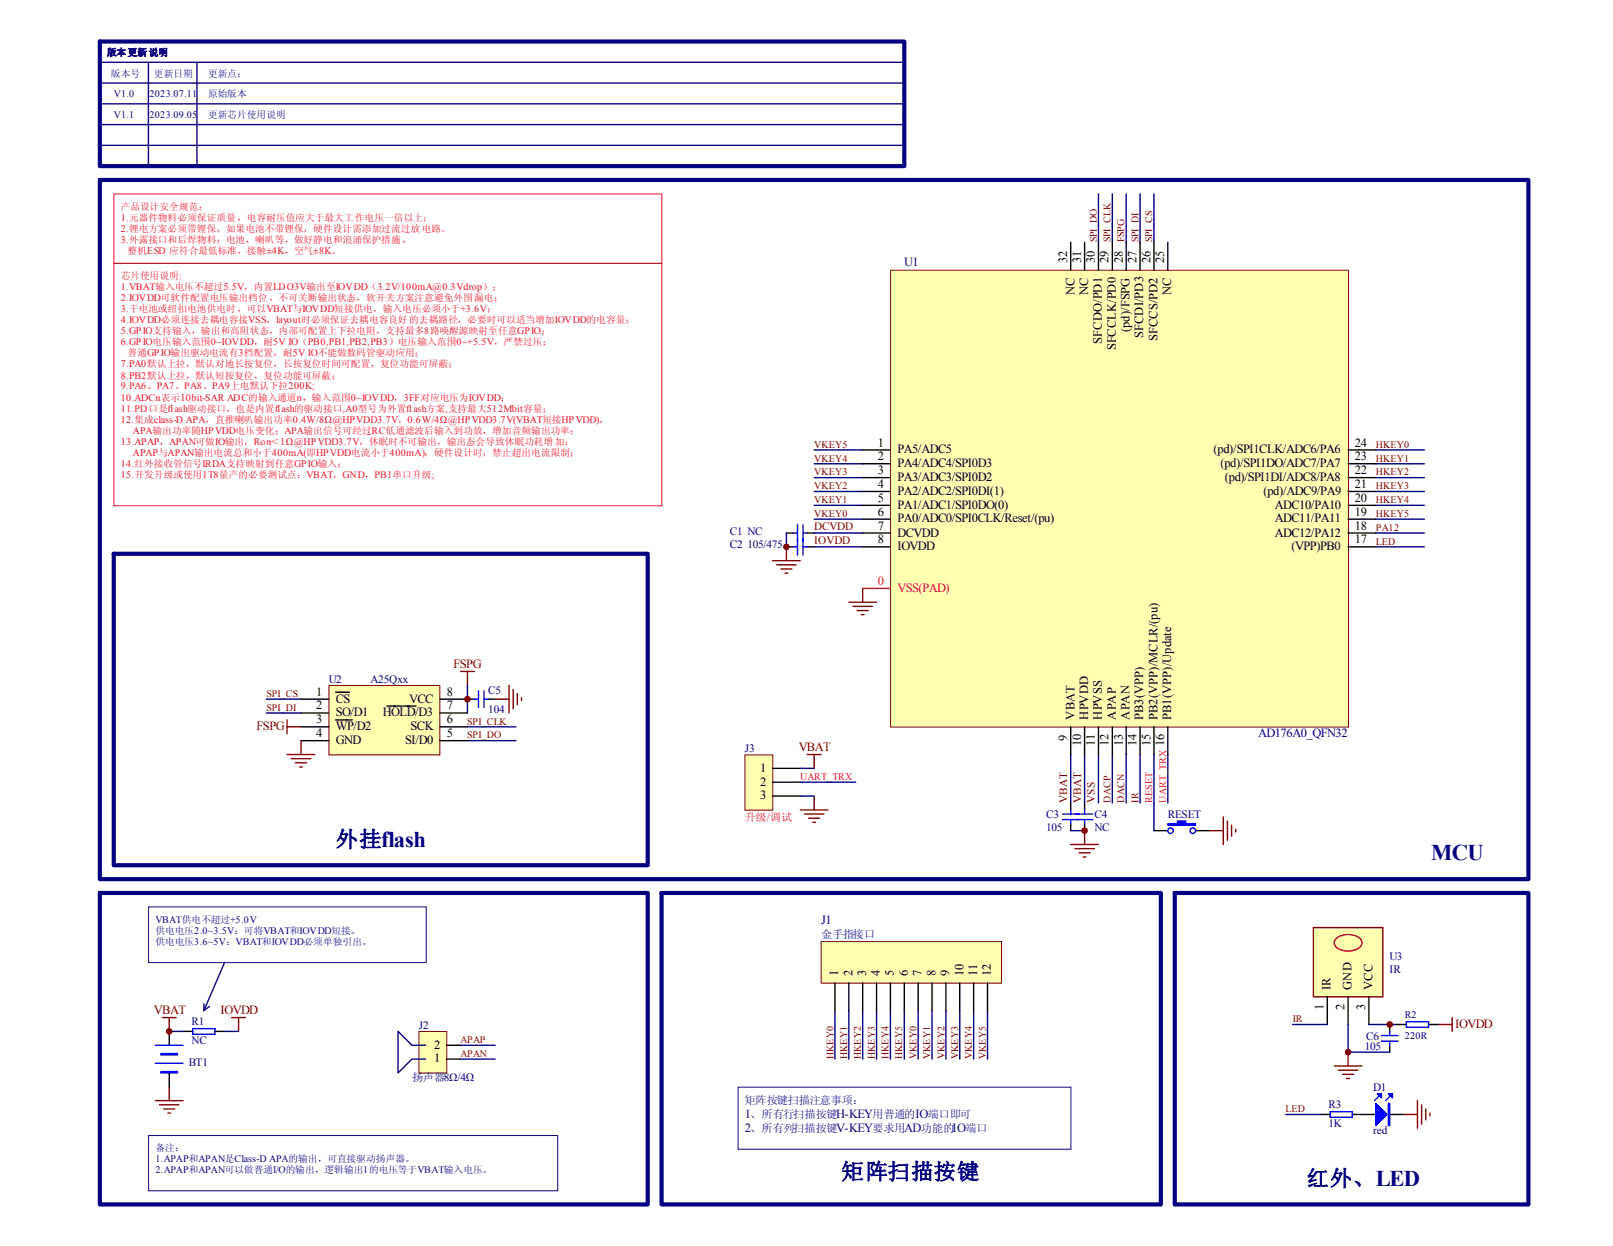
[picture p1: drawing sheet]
<svg xmlns="http://www.w3.org/2000/svg" width="279mm" height="216mm" viewBox="0 0 279 216" stroke-linecap="round" stroke-linejoin="round" font-family="sans-serif">
<path d="M17.3 31.2h247.4v121.1h-247.4zM19.7 96h92.5v53.9h-92.5z" fill="none" stroke="#000080" stroke-width=".72"/>
<path d="M127.8 188.4h57.7v10.7h-57.7z" fill="none" stroke="#11037f" stroke-width=".17"/>
<path d="M249.1 177.5h2.4M251.5 176.3v2.4M231.1 184.7h4.8M231.8 185.4h3.4M232.6 186.2h1.9M233.3 186.9h.5M233.5 182.3v2.4" fill="none" stroke="#800000" stroke-width=".24"/>
<path d="M227.5 160.7h12v12h-12z" fill-rule="evenodd" fill="#ffffb0" stroke="#800000" stroke-width=".24"/>
<path d="M229.9 172.7v4.8M233.5 172.7v4.8M237.1 172.7v4.8M240.7 177.5v1.2M240.7 181.1v1.2" fill="none" stroke="#000" stroke-width=".24"/>
<path d="M231.4 162.6a3.4 3.4 0 0 1 4.2 0 1.04 1.04 0 0 1-.4 1.8 3.2 3.2 0 0 1-4-.7l-.1-.3z" fill="none" stroke="#bf0000" stroke-width=".24"/>
<path d="M48.5 121.1h3.6M81 125.9h8.4M81 128.3h8.4M223.9 177.5h6M233.5 177.5v4.8h7.2M237.1 177.5h4.8" fill="none" stroke="#000080" stroke-width=".24"/>
<path d="M239.3 179.4h2.9M240.7 178.7v.7M239.3 180.4h2.9M240.7 180.4v.7" fill="none" stroke="#00f" stroke-width=".24"/>
<path d="M49.7 130.7h4.8M50.5 131.5h3.3M51.2 132.2h1.9M51.9 132.9h.5M52.1 128.3v2.4" fill="none" stroke="#800000" stroke-width=".24"/>
<path d="M57.1 118.9h19.1v11.9h-19.1z" fill="#ffffb0"/>
<path d="M57 118.8h19.2v12h-19.2z" fill="none" stroke="#800000" stroke-width=".17"/>
<g fill="none" stroke="#000" stroke-width=".24">
<path d="M58.1 119.9h2.4M52.1 121.1h4.8M52.1 123.5h4.8M52.1 125.9h4.8M52.1 128.3h4.8M58.1 124.7h2.9M67 122.3h2.7M69.9 122.3h2.2M76.2 121.1h6M76.2 123.5h4.8M76.2 125.9h4.8M76.2 128.3h4.8"/>
<path d="M84.6 121.1h1.2M228.7 193.1h1.7M234.2 193.1h4.1M240.7 193.1h2.4"/>
</g>
<path d="M82.9 119.7v2.9M83.8 119.7v2.9M82.2 121.1h.7M83.8 121.1h.8M230.4 192.6h3.8v1h-3.8zM239 189.8l-.9 .9M241 189.8l-1 .9" fill="none" stroke="#00f" stroke-width=".24"/>
<g fill="none" stroke="#000080" stroke-width=".24">
<path d="M81 121.1v2.4M144.6 175.1v8.4M147 175.1v8.4M149.4 175.1v8.4M151.8 175.1v8.4M154.2 175.1v8.4M156.6 175.1v8.4M159 175.1v8.4M161.4 175.1v8.4M163.8 175.1v8.4M166.2 175.1v8.4M168.7 175.1v8.4"/>
<path d="M171.1 175.1v8.4M222.7 193.1h6"/>
</g>
<path d="M88.2 118.7v4.8M88.9 119.5v3.3M85.8 121.1h2.4M89.6 120.2v1.9M90.3 120.9v.5M243.1 193.1h2.4M245.5 190.7v4.8M246.2 191.4v3.4M247 192.2v1.9M247.7 192.9v.5" fill="none" stroke="#800000" stroke-width=".24"/>
<g fill="#00f" stroke="#00f" stroke-width=".24">
<path d="M240.5 189.5h.7v.7z"/>
<path d="M238.6 189.5h.7v.7z"/>
<path d="M238.3 191.2l1.9 1.9-1.9 1.9z"/>
<path d="M240.5 191.2h.2v3.8h-.2z" fill-rule="evenodd"/>
</g>
<path d="M114.6 154.7h86.5v54h-86.5zM203.5 154.7h61.2v54h-61.2z" fill="none" stroke="#000080" stroke-width=".72"/>
<path d="M129.1 130.9h4.8v9.5h-4.8z" fill="#ffffb0"/>
<path d="M129 130.8h4.9v9.6h-4.9z" fill="none" stroke="#800000" stroke-width=".17"/>
<path d="M136.2 94.8h1.2M136.2 92.4h1.2M139.8 94.8h1.2M139.8 92.4h1.2M133.8 133.1h4.8M133.8 135.5h4.8M133.8 137.9h4.8M199.9 143.9h2.4M207.1 143.9h2.4" fill="none" stroke="#000" stroke-width=".24"/>
<g fill="none" stroke="#800000" stroke-width=".24">
<path d="M133.8 97.2h4.8M134.5 97.9h3.4M135.3 98.6h1.9M136 99.3h.5M136.2 94.8v2.4M147 104.4h4.8M147.7 105.1h3.4M148.5 105.8h1.9M149.2 106.5h.5M149.4 102v2.4M139.8 130.7h2.4M141 130.7v2.4"/>
<path d="M141 137.9v2.4M138.6 140.3h4.8M139.3 141.1h3.4M140.1 141.8h1.9M140.8 142.5h.5M185.5 146.3h4.8M186.2 147.1h3.4M186.9 147.8h1.9M187.6 148.5h.5M187.9 143.9v2.4"/>
</g>
<g fill="none" stroke="#000080" stroke-width=".24">
<path d="M190.3 33.6v8.4M192.7 33.6v8.4M195.1 33.6v8.4M197.5 33.6v8.4M199.9 33.6v8.4M141 78h8.4M238.3 78h8.4M136.2 92.4v2.4M141 82.8h8.4M141 85.2h8.4M141 87.6h8.4M141 90h8.4"/>
<path d="M141 92.4h8.4M141 94.8h8.4M141 80.4h8.4M238.3 82.8h8.4M238.3 85.2h8.4M238.3 87.6h8.4M238.3 90h8.4M238.3 92.4h8.4M238.3 94.8h8.4M238.3 80.4h8.4M138.6 135.5h9.6M138.6 137.9h2.4"/>
<path d="M138.6 133.1h2.4M185.5 130.7v8.4M187.9 130.7v8.4M190.3 130.7v8.4M192.7 130.7v8.4M195.1 130.7v8.4M197.5 130.7v8.4M199.9 130.7v8.4M202.3 130.7v8.4"/>
</g>
<g fill="none" stroke="#00f" stroke-width=".24">
<path d="M137.4 94.8h.7M137.4 92.4h.7M138.1 90.9v5.3M139.1 94.8h.7M139.1 90.9v5.3M139.1 92.4h.7"/>
<circle cx="202.8" cy="143.9" r=".48"/>
<circle cx="206.6" cy="143.9" r=".48"/>
</g>
<path d="M202.3 142.7h1.7v-.4h1.4v.4h1.7v.3h-4.8z" fill-rule="evenodd" fill="#00f" stroke="#00f" stroke-width=".24"/>
<path d="M17.3 7.2h139.3v21.6h-139.3z" fill="none" stroke="#000080" stroke-width=".72"/>
<path d="M17.3 10.8h139.3M17.3 14.4h139.3M17.3 18h139.3M25.7 10.8v18M34.1 10.8v18M17.3 21.6h139.3M17.3 25.2h139.3" fill="none" stroke="#11037f" stroke-width=".24"/>
<path d="M154.3 46.9h79.3v79.1h-79.3z" fill="#ffffb0"/>
<path d="M154.3 46.8h79.3v79.2h-79.3z" fill="none" stroke="#800000" stroke-width=".17"/>
<g fill="none" stroke="#000" stroke-width=".24">
<path d="M185.5 42v4.8M187.9 42v4.8M190.3 42v4.8M192.7 42v4.8M195.1 42v4.8M197.5 42v4.8M199.9 42v4.8M202.3 42v4.8M149.4 78h4.8M233.5 78h4.8M149.4 94.8h4.8M149.4 92.4h4.8"/>
<path d="M149.4 80.4h4.8M149.4 82.8h4.8M149.4 85.2h4.8M149.4 87.6h4.8M149.4 90h4.8M233.5 94.8h4.8M233.5 92.4h4.8M233.5 80.4h4.8M233.5 82.8h4.8M233.5 85.2h4.8M233.5 87.6h4.8M233.5 90h4.8"/>
<path d="M185.5 125.9v4.8M185.5 139.1v1.2M187.9 125.9v4.8M187.9 139.1v1.2M190.3 125.9v4.8M192.7 125.9v4.8M195.1 125.9v4.8M197.5 125.9v4.8M199.9 125.9v4.8M202.3 125.9v4.8M185.5 142.7v1.2M187.9 142.7v1.2"/>
<path d="M29.3 178.7v2.4M31.7 178.7h1.7M37.2 178.7h1.7M241.9 177.5h1.7M247.4 177.5h1.7M29.3 185.9v2.4"/>
</g>
<path d="M149.4 102h4.8" fill="none" stroke="#ee0e22" stroke-width=".24"/>
<path d="M184 142h5.3M184 141.1h5.3M185.5 140.3v.8M185.5 142v.7M187.9 140.3v.8M187.9 142v.7M33.4 178.2h3.8v1h-3.8zM243.6 177h3.8v1h-3.8zM26.9 184.2h4.8M26.9 181.1h4.8" fill="none" stroke="#00f" stroke-width=".24"/>
<g fill="none" stroke="#800000" stroke-width=".24">
<path d="M79.8 116.3h2.4M81 116.3v2.4M49.7 124.7v2.4M49.7 125.9h2.4M209.5 143.9h2.4M211.9 141.5v4.8M212.6 142.3v3.3M213.3 143v1.9M214.1 143.7v.5M28.1 176.3h2.4M29.3 176.3v2.4M40.1 176.3h2.4"/>
<path d="M41.3 176.3v2.4M26.9 190.7h4.8M27.6 191.4h3.4M28.3 192.2h2M29.1 192.9h.4M29.3 188.3v2.4"/>
</g>
<path d="M46.1 121.1h2.4M199.9 139.1v4.8M185.5 143.9h2.4M29.3 178.7h2.4M38.9 178.7h2.4" fill="none" stroke="#000080" stroke-width=".24"/>
<path d="M19.7 33.6h94.9v12h-94.9zM19.7 45.6h94.9v42h-94.9z" fill="none" stroke="#ee0e22" stroke-width=".17"/>
<g fill="#800000" stroke="#800000" stroke-width=".17">
<circle cx="233.5" cy="182.3" r=".48"/>
<circle cx="240.7" cy="177.5" r=".48"/>
<circle cx="136.2" cy="94.8" r=".48"/>
<circle cx="187.9" cy="143.9" r=".48"/>
</g>
<g fill="#00f" stroke="#00f" stroke-width=".24">
<path d="M27.9 182.6h2.8v.2h-2.8z" fill-rule="evenodd"/>
<path d="M27.9 185.7h2.8v.2h-2.8z" fill-rule="evenodd"/>
</g>
<path d="M36.3 174.4l-1 .7M38.9 166.7l-3.6 8.4v-1.2" fill="none" stroke="#11037f" stroke-width=".24"/>
<path d="M25.7 157.1h48.1v9.7h-48.1zM25.7 196.8h70.9v9.5h-70.9z" fill="none" stroke="#11037f" stroke-width=".17"/>
<path d="M17.3 154.7h94.9v54h-94.9z" fill="none" stroke="#000080" stroke-width=".72"/>
<path d="M72.6 178.8h4.8v7.1h-4.8z" fill="#ffffb0"/>
<path d="M72.6 178.7h4.8v7.2h-4.8z" fill="none" stroke="#800000" stroke-width=".17"/>
<path d="M77.4 183.5h2.4M77.4 181.1h2.4" fill="none" stroke="#000" stroke-width=".24"/>
<path d="M79.8 181.1h6M79.8 183.5h6" fill="none" stroke="#000080" stroke-width=".24"/>
<path d="M73.8 181.1h-2.4l-2.4-2.4v7.2l2.4-2.4h2.4" fill="none" stroke="#11037f" stroke-width=".24"/>
<circle cx="29.3" cy="178.7" r=".48" fill="#800000" stroke="#800000" stroke-width=".17"/>
<path d="M142.3 163.2h31.2v7.1h-31.2z" fill="#ffffb0"/>
<path d="M142.2 163.2h31.3v7.1h-31.3z" fill="none" stroke="#800000" stroke-width=".17"/>
<path d="M144.6 170.3v4.8M147 170.3v4.8M149.4 170.3v4.8M151.8 170.3v4.8M154.2 170.3v4.8M156.6 170.3v4.8M159 170.3v4.8M161.4 170.3v4.8M163.8 170.3v4.8M166.2 170.3v4.8M168.7 170.3v4.8M171.1 170.3v4.8" fill="none" stroke="#000" stroke-width=".24"/>
<path d="M81 118.7v2.4M46.1 123.5h6" fill="none" stroke="#000080" stroke-width=".24"/>
<circle cx="81" cy="121.1" r=".48" fill="#800000" stroke="#800000" stroke-width=".17"/>
<text font-size="3.9" fill="#000080" x="247.9" y="149.1">MCU</text>
<g font-size="3.8" fill="#000080">
<text x="58.2" y="146.7">外挂flash</text>
<text x="145.8" y="204.3">矩阵扫描按键</text>
<text x="226.3" y="205.5">红外、LED</text>
</g>
<g font-size="2.2" fill="#000080">
<text x="156.6" y="46.1">U1</text>
<text x="217.9" y="127.8">AD176A0_QFN32</text>
<text x="142.2" y="160.1">J1</text>
</g>
<g font-size="2.2">
<text x="184.8" y="45.6" transform="rotate(-90 184.8 45.6)">32</text>
<text x="187.3" y="45.6" transform="rotate(-90 187.3 45.6)">31</text>
<text x="189.7" y="45.6" transform="rotate(-90 189.7 45.6)">30</text>
<text x="192" y="45.6" transform="rotate(-90 192 45.6)">29</text>
<text x="194.5" y="45.6" transform="rotate(-90 194.5 45.6)">28</text>
<text x="196.8" y="45.6" transform="rotate(-90 196.8 45.6)">27</text>
<text x="199.3" y="45.6" transform="rotate(-90 199.3 45.6)">26</text>
<text x="201.7" y="45.6" transform="rotate(-90 201.7 45.6)">25</text>
<text x="186.1" y="51.1" transform="rotate(-90 186.1 51.1)">NC</text>
<text x="188.5" y="51.1" transform="rotate(-90 188.5 51.1)">NC</text>
<text x="202.9" y="51.1" transform="rotate(-90 202.9 51.1)">NC</text>
<text x="190.8" y="59.5" transform="rotate(-90 190.8 59.5)">SFCDO/PD1</text>
<text x="195.7" y="57.6" transform="rotate(-90 195.7 57.6)">(pd)/FSPG</text>
<text x="198" y="58.5" transform="rotate(-90 198 58.5)">SFCDI/PD3</text>
<text x="200.5" y="59" transform="rotate(-90 200.5 59)">SFCCS/PD2</text>
<text x="193.3" y="60.7" transform="rotate(-90 193.3 60.7)">SFCCLK/PD0</text>
<text x="152.1" y="77.4">1</text>
<text x="234.7" y="77.4">24</text>
<text x="152.1" y="79.8">2</text>
<text x="152.1" y="82.1">3</text>
<text x="155.4" y="78.6">PA5/ADC5</text>
<text x="155.4" y="80.9">PA4/ADC4/SPI0D3</text>
<text x="155.4" y="83.3">PA3/ADC3/SPI0D2</text>
<text x="210.2" y="78.6">(pd)/SPI1CLK/ADC6/PA6</text>
<text x="211.4" y="80.9">(pd)/SPI1DO/ADC7/PA7</text>
<text x="212.2" y="83.3">(pd)/SPI1DI/ADC8/PA8</text>
<text x="234.7" y="82.1">22</text>
<text x="234.7" y="79.8">23</text>
<text x="152.1" y="84.6">4</text>
<text x="152.1" y="87">5</text>
<text x="152.1" y="89.3">6</text>
<text x="155.4" y="85.8">PA2/ADC2/SPI0DI(1)</text>
<text x="155.4" y="88.1">PA1/ADC1/SPI0DO(0)</text>
<text x="218.9" y="85.8">(pd)/ADC9/PA9</text>
<text x="220.8" y="88.1">ADC10/PA10</text>
<text x="234.7" y="89.3">19</text>
<text x="234.7" y="87">20</text>
<text x="234.7" y="84.6">21</text>
<text x="152.1" y="94.1">8</text>
<text x="152.1" y="91.8">7</text>
<text x="155.4" y="95.3">IOVDD</text>
<text x="155.4" y="93">DCVDD</text>
<text x="155.4" y="90.5">PA0/ADC0/SPI0CLK/Reset/(pu)</text>
<text x="220.8" y="93">ADC12/PA12</text>
<text x="220.8" y="90.5">ADC11/PA11</text>
<text x="223.7" y="95.3">(VPP)PB0</text>
<text x="234.7" y="94.1">17</text>
<text x="234.7" y="91.8">18</text>
<text x="54.8" y="120.6">1</text>
<text x="54.8" y="122.9">2</text>
<text x="54.8" y="125.3">3</text>
<text x="58.2" y="121.8">CS</text>
<text x="58.2" y="124.1">SO/D1</text>
<text x="66.3" y="124.1">HOLD/D3</text>
<text x="70.9" y="121.8">VCC</text>
<text x="77.4" y="125.3">6</text>
<text x="77.4" y="122.9">7</text>
<text x="77.4" y="120.6">8</text>
<text x="186.1" y="124.7" transform="rotate(-90 186.1 124.7)">VBAT</text>
<text x="188.5" y="124.7" transform="rotate(-90 188.5 124.7)">HPVDD</text>
<text x="190.8" y="124.7" transform="rotate(-90 190.8 124.7)">HPVSS</text>
<text x="193.3" y="124.7" transform="rotate(-90 193.3 124.7)">APAP</text>
<text x="195.7" y="124.7" transform="rotate(-90 195.7 124.7)">APAN</text>
<text x="198" y="124.7" transform="rotate(-90 198 124.7)">PB3(VPP)</text>
<text x="200.5" y="124.7" transform="rotate(-90 200.5 124.7)">PB2(VPP)/MCLR/(pu)</text>
<text x="202.9" y="124.7" transform="rotate(-90 202.9 124.7)">PB1(VPP)/Update</text>
<text x="54.8" y="127.8">4</text>
<text x="58.2" y="126.5">WP/D2</text>
<text x="58.2" y="128.9">GND</text>
<text x="70.2" y="128.9">SI/D0</text>
<text x="71.1" y="126.5">SCK</text>
<text x="77.4" y="127.8">5</text>
<text x="184.8" y="128.4" transform="rotate(-90 184.8 128.4)">9</text>
<text x="187.3" y="129.3" transform="rotate(-90 187.3 129.3)">10</text>
<text x="189.7" y="129.3" transform="rotate(-90 189.7 129.3)">11</text>
<text x="192" y="129.3" transform="rotate(-90 192 129.3)">12</text>
<text x="194.5" y="129.3" transform="rotate(-90 194.5 129.3)">13</text>
<text x="196.8" y="129.3" transform="rotate(-90 196.8 129.3)">14</text>
<text x="199.3" y="129.3" transform="rotate(-90 199.3 129.3)">15</text>
<text x="201.7" y="129.3" transform="rotate(-90 201.7 129.3)">16</text>
<text x="131.7" y="133.7">1</text>
<text x="131.7" y="136.1">2</text>
<text x="131.7" y="138.5">3</text>
<text x="145.2" y="169.2" transform="rotate(-90 145.2 169.2)">1</text>
<text x="147.7" y="169.2" transform="rotate(-90 147.7 169.2)">2</text>
<text x="150" y="169.2" transform="rotate(-90 150 169.2)">3</text>
<text x="152.4" y="169.2" transform="rotate(-90 152.4 169.2)">4</text>
<text x="154.9" y="169.2" transform="rotate(-90 154.9 169.2)">5</text>
<text x="157.2" y="169.2" transform="rotate(-90 157.2 169.2)">6</text>
<text x="159.6" y="169.2" transform="rotate(-90 159.6 169.2)">7</text>
<text x="162.1" y="169.2" transform="rotate(-90 162.1 169.2)">8</text>
<text x="164.4" y="169.2" transform="rotate(-90 164.4 169.2)">9</text>
<text x="166.9" y="169.2" transform="rotate(-90 166.9 169.2)">10</text>
<text x="169.2" y="169.2" transform="rotate(-90 169.2 169.2)">11</text>
<text x="171.6" y="169.2" transform="rotate(-90 171.6 169.2)">12</text>
<text x="230.5" y="171.5" transform="rotate(-90 230.5 171.5)">IR</text>
<text x="234.1" y="171.5" transform="rotate(-90 234.1 171.5)">GND</text>
<text x="237.7" y="171.5" transform="rotate(-90 237.7 171.5)">VCC</text>
<text x="229.3" y="175.1" transform="rotate(-90 229.3 175.1)">1</text>
<text x="232.9" y="175.1" transform="rotate(-90 232.9 175.1)">2</text>
<text x="236.5" y="175.1" transform="rotate(-90 236.5 175.1)">3</text>
<text x="75.2" y="184.1">1</text>
<text x="75.2" y="181.7">2</text>
</g>
<g font-size="2.2" fill="#ee0e22">
<text x="152.1" y="101.3">0</text>
<text x="155.4" y="102.5">VSS(PAD)</text>
</g>
<g font-size="2.2" fill="#800000">
<text x="78.6" y="115.7">FSPG</text>
<text x="44.4" y="126.5">FSPG</text>
<text x="138.3" y="130.1">VBAT</text>
<text x="26.7" y="175.7">VBAT</text>
<text x="38.2" y="175.7">IOVDD</text>
<text x="252.1" y="178.1">IOVDD</text>
</g>
<g font-size="2.2" fill="#11037f">
<text x="129" y="193.7">1</text>
<text x="129" y="196.1">2</text>
</g>
<g font-size="1.9" fill="#000080">
<text x="126.4" y="95">C2</text>
<text x="126.4" y="92.6">C1 NC</text>
<text x="129.5" y="95">105/475</text>
<text x="57" y="118.3">U2</text>
<text x="64.2" y="118.3">A25Qxx</text>
<text x="84.6" y="120.2">C5</text>
<text x="84.6" y="123.5">104</text>
<text x="129" y="130.3">J3</text>
<text x="181.2" y="141.8">C3</text>
<text x="181.2" y="143.9">105</text>
<text x="189.6" y="141.8">C4</text>
<text x="189.6" y="143.9">NC</text>
<text x="202.3" y="141.8">RESET</text>
<text x="142.2" y="162.5">金手指接口</text>
<text x="240.7" y="166.3">U3</text>
<text x="240.7" y="168.7">IR</text>
<text x="33.2" y="177.5">R1</text>
<text x="72.6" y="178.2">J2</text>
<text x="32.7" y="184.7">BT1</text>
<text x="33.2" y="180.9">NC</text>
<text x="236.4" y="181.9">105</text>
<text x="236.6" y="180.2">C6</text>
<text x="71.4" y="187.4">扬声器8Ω/4Ω</text>
<text x="230.1" y="191.9">R3</text>
<text x="237.8" y="189.1">D1</text>
<text x="230.1" y="195.3">1K</text>
<text x="237.8" y="196.5">red</text>
</g>
<g font-size="1.9" fill="#800000">
<text x="141.1" y="94.3">IOVDD</text>
<text x="141.1" y="91.9">DCVDD</text>
<text x="184.8" y="139.1" transform="rotate(-90 184.8 139.1)">VBAT</text>
<text x="187.3" y="139.1" transform="rotate(-90 187.3 139.1)">VBAT</text>
<text x="189.7" y="139.1" transform="rotate(-90 189.7 139.1)">VSS</text>
</g>
<text font-size="1.9" fill="#ee0e22" x="129" y="142.2">升级/调试</text>
<g font-size="1.9" fill="#11037f">
<text x="129" y="191.3">矩阵按键扫描注意事项：</text>
<text x="130" y="193.7">、所有行扫描按键H-KEY用普通的IO端口即可</text>
<text x="130" y="196.1">、所有列扫描按键V-KEY要求用AD功能的IO端口</text>
</g>
<g font-size="1.7" fill="#11037f">
<text x="18.5" y="9.7">版本更新说明</text>
<text x="19.2" y="13.3">版本号</text>
<text x="19.7" y="16.8">V1.0</text>
<text x="25.9" y="16.8">2023.07.11</text>
<text x="26.7" y="13.3">更新日期</text>
<text x="36.1" y="16.8">原始版本</text>
<text x="36.1" y="13.3">更新点：</text>
<text x="19.7" y="20.5">V1.1</text>
<text x="25.9" y="20.5">2023.09.05</text>
<text x="36.1" y="20.5">更新芯片使用说明</text>
<text x="26.9" y="159.9">VBAT供电不超过+5.0V</text>
<text x="26.9" y="161.8">供电电压2.0~3.5V：可将VBAT和IOVDD短接。</text>
<text x="26.9" y="163.7">供电电压3.6~5V：VBAT和IOVDD必须单独引出。</text>
<text x="26.9" y="199.5">备注：</text>
<text x="26.9" y="201.3">1.APAP和APAN是Class-D APA的输出，可直接驱动扬声器。</text>
<text x="26.9" y="203.3">2.APAP和APAN可以做普通I/O的输出，逻辑输出1的电压等于VBAT输入电压。</text>
</g>
<g font-size="1.7" fill="#ee0e22">
<text x="20.9" y="36.3">产品设计安全规范：</text>
<text x="20.9" y="38.3">1.元器件物料必须保证质量，电容耐压值应大于最大工作电压一倍以上；</text>
<text x="20.9" y="40.1">2.锂电方案必须带锂保，如果电池不带锂保，硬件设计需添加过流过放电路。</text>
<text x="20.9" y="42.1">3.外露接口和后焊物料：电池，喇叭等，做好静电和浪涌保护措施，</text>
<text x="22.1" y="44">整机ESD 应符合最低标准，接触±4K，空气±8K。</text>
<text x="20.9" y="48.3">芯片使用说明:</text>
<text x="20.9" y="50.2">1.VBAT输入电压不超过5.5V，内置LDO3V输出至IOVDD（3.2V/100mA@0.3Vdrop）；</text>
<text x="20.9" y="52.2">2.IOVDD可软件配置电压输出档位，不可关断输出状态，软开关方案注意避免外围漏电；</text>
<text x="20.9" y="54.1">3.干电池或纽扣电池供电时，可以VBAT与IOVDD短接供电，输入电压必须小于+3.6V；</text>
<text x="20.9" y="56">4.IOVDD必须连接去耦电容接VSS，layout时必须保证去耦电容良好的去耦路径，必要时可以适当增加IOVDD的电容量；</text>
<text x="20.9" y="57.9">5.GPIO支持输入，输出和高阻状态，内部可配置上下拉电阻，支持最多8路唤醒源映射至任意GPIO；</text>
<text x="20.9" y="59.9">6.GPIO电压输入范围0~IOVDD，耐5V IO（PB0,PB1,PB2,PB3）电压输入范围0~+5.5V，严禁过压；</text>
<text x="20.9" y="63.7">7.PA0默认上拉，默认对地长按复位，长按复位时间可配置，复位功能可屏蔽；</text>
<text x="20.9" y="65.6">8.PB2默认上拉，默认短按复位，复位功能可屏蔽；</text>
<text x="22.1" y="61.7">普通GPIO输出驱动电流有3档配置，耐5V IO不能做数码管驱动应用；</text>
<text x="20.9" y="67.5">9.PA6、PA7、PA8、PA9上电默认下拉200K;</text>
<text x="20.9" y="69.4">10.ADCn表示10bit-SAR ADC的输入通道n，输入范围0~IOVDD，3FF对应电压为IOVDD；</text>
<text x="20.9" y="71.4">11.PD口是flash驱动接口，也是内置flash的驱动接口,A0型号为外置flash方案,支持最大512Mbit容量；</text>
<text x="20.9" y="73.2">12.集成class-D APA，直推喇叭输出功率0.4W/8Ω@HPVDD3.7V，0.6W/4Ω@HPVDD3.7V(VBAT短接HP VDD)，</text>
<text x="20.9" y="77.1">13.APAP，APAN可做IO输出，Ron＜1Ω@HPVDD3.7V，休眠时不可输出，输出态会导致休眠功耗增加；</text>
<text x="23" y="75.2">APA输出功率随HPVDD电压变化；APA输出信号可经过RC低通滤波后输入到功放，增加音频输出功率；</text>
<text x="20.9" y="80.9">14.红外接收管信号IRDA支持映射到任意GPIO输入；</text>
<text x="20.9" y="82.9">15.开发升级或使用1T8量产的必要测试点：VBAT，GND，PB1串口升级;</text>
<text x="23" y="79">APAP与APAN输出电流总和小于400mA(即HPVDD电流小于400mA)，硬件设计时，禁止超出电流限制；</text>
<text x="138.6" y="135.1">UART_TRX</text>
<text x="199.6" y="139.1" transform="rotate(-90 199.6 139.1)">RESET</text>
<text x="202" y="139.1" transform="rotate(-90 202 139.1)">UART_TRX</text>
</g>
<g font-size="1.7" fill="#800000">
<text x="190" y="42" transform="rotate(-90 190 42)">SPI_DO</text>
<text x="192.4" y="42" transform="rotate(-90 192.4 42)">SPI_CLK</text>
<text x="194.7" y="42" transform="rotate(-90 194.7 42)">FSPG</text>
<text x="197.2" y="42" transform="rotate(-90 197.2 42)">SPI_DI</text>
<text x="199.6" y="42" transform="rotate(-90 199.6 42)">SPI_CS</text>
<text x="141.1" y="77.6">VKEY5</text>
<text x="238.3" y="77.6">HKEY0</text>
<text x="141.1" y="82.4">VKEY3</text>
<text x="141.1" y="80">VKEY4</text>
<text x="238.3" y="80">HKEY1</text>
<text x="238.3" y="82.4">HKEY2</text>
<text x="141.1" y="89.6">VKEY0</text>
<text x="141.1" y="87.2">VKEY1</text>
<text x="141.1" y="84.8">VKEY2</text>
<text x="238.3" y="84.8">HKEY3</text>
<text x="238.3" y="87.2">HKEY4</text>
<text x="238.3" y="89.6">HKEY5</text>
<text x="238.3" y="94.4">LED</text>
<text x="238.3" y="91.9">PA12</text>
<text x="46.1" y="120.7">SPI_CS</text>
<text x="46.1" y="123.2">SPI_DI</text>
<text x="80.9" y="125.6">SPI_CLK</text>
<text x="80.9" y="127.9">SPI_DO</text>
<text x="192.4" y="139.1" transform="rotate(-90 192.4 139.1)">DACP</text>
<text x="194.7" y="139.1" transform="rotate(-90 194.7 139.1)">DACN</text>
<text x="197.2" y="139.1" transform="rotate(-90 197.2 139.1)">IR</text>
<text x="223.9" y="177.1">IR</text>
<text x="79.8" y="183.1">APAN</text>
<text x="79.8" y="180.8">APAP</text>
<text x="144.4" y="183.6" transform="rotate(-90 144.4 183.6)">HKEY0</text>
<text x="146.7" y="183.6" transform="rotate(-90 146.7 183.6)">HKEY1</text>
<text x="149.1" y="183.6" transform="rotate(-90 149.1 183.6)">HKEY2</text>
<text x="151.6" y="183.6" transform="rotate(-90 151.6 183.6)">HKEY3</text>
<text x="153.9" y="183.6" transform="rotate(-90 153.9 183.6)">HKEY4</text>
<text x="156.3" y="183.6" transform="rotate(-90 156.3 183.6)">HKEY5</text>
<text x="158.7" y="183.6" transform="rotate(-90 158.7 183.6)">VKEY0</text>
<text x="161.1" y="183.6" transform="rotate(-90 161.1 183.6)">VKEY1</text>
<text x="163.6" y="183.6" transform="rotate(-90 163.6 183.6)">VKEY2</text>
<text x="165.9" y="183.6" transform="rotate(-90 165.9 183.6)">VKEY3</text>
<text x="168.3" y="183.6" transform="rotate(-90 168.3 183.6)">VKEY4</text>
<text x="170.8" y="183.6" transform="rotate(-90 170.8 183.6)">VKEY5</text>
<text x="222.7" y="192.7">LED</text>
</g>
<g font-size="1.7" fill="#000080">
<text x="243.3" y="176.4">R2</text>
<text x="243.3" y="180">220R</text>
</g>
</svg>
